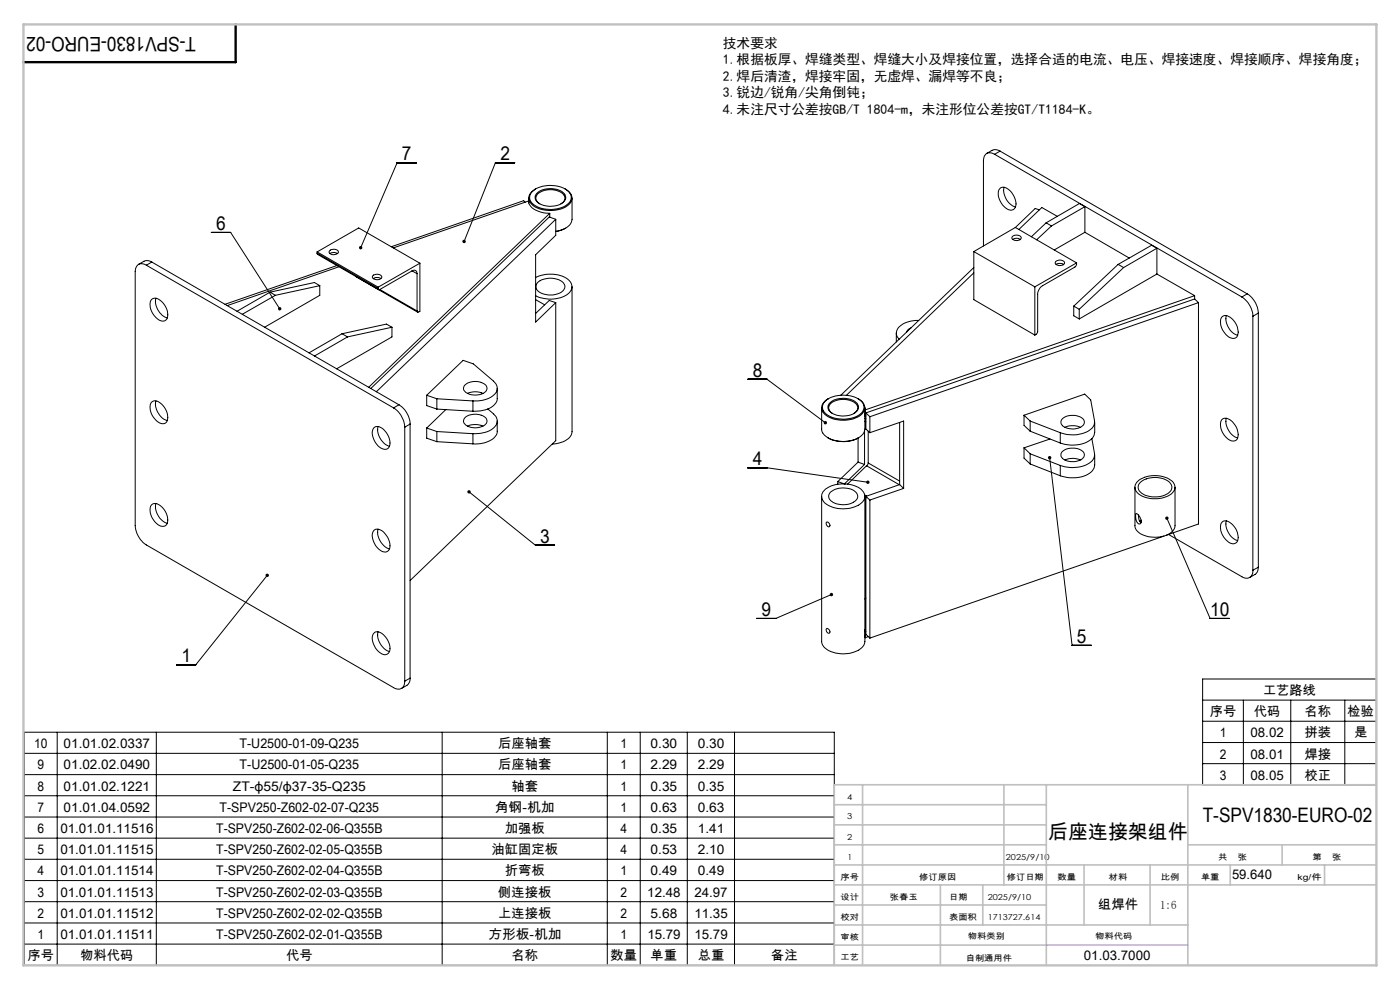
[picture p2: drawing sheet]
<svg xmlns="http://www.w3.org/2000/svg" width="297mm" height="210mm" viewBox="0 0 297 210" stroke-linecap="round" stroke-linejoin="round" font-family="sans-serif">
<g fill="none" stroke="#000" stroke-width=".21">
<path d="M88.3 34.5h-4.1l-7.7 18.1M109.2 34.5h-4.1l-6.6 16.7M211 32.7a1.43 1.43 0 0 0-1.7-.2 1.43 1.43 0 0 0-.7 1.6v18.1M211 32.7l52.5 30.3M212.2 32.1l-.7-.3-.6-.1-1.6 .9M212.2 32.1l-1.2 .6M212.2 32.1l52.4 30.2M213 39.7a3.8 3.8 0 0 0 2.4 4.2M31 56.3a1.44 1.44 0 0 0-1.6-.2 1.44 1.44 0 0 0-.7 1.5v53.9a5.4 5.4 0 0 0 2.3 4.1l52.5 30.3a1.45 1.45 0 0 0 1.7 .1 1.45 1.45 0 0 0 .7-1.5M31 56.3l52.5 30.2M32.2 55.6l-.7-.3h-.6l-1.5 .8M32.2 55.6l-1.2 .7"/>
<path d="M32.2 55.6l52.4 30.3M44.8 49.3h4.1l10.4 16.2M67.3 53.7l.1 .3 21.2 12.2M67.3 53.4l12.9 7.5M67.3 53.4l8.8-5 13 7.4M67.3 53.7l12.9 7.5M67.3 53.4v.3M70 53.2a1.13 1.13 0 0 1 1.8 .3 1.16 1.16 0 0 1-2-.1zM70 53.8a1.45 1.45 0 0 1 1.6 0M71.5 56.3l-23.8 8.2M71.9 56.6l-23.7 8.2M75.6 58.7h.1"/>
<path d="M79.1 58.4a1.21 1.21 0 0 1 1.9 .4 1.19 1.19 0 0 1-2-.1zM79.2 59.1a1.59 1.59 0 0 1 1.6 0M87.4 57.5a.65 .65 0 0 1 .8-.1 .65 .65 0 0 1 .3 .7M87.4 57.5l-6.8 3.9M87.4 57.5l1.1 .6M88.5 58.1v7.9M89.1 55.8v10.2l-.5 .2-.1-.2M89.1 55.8l-8.9 5.1M111.4 42.9l-.3-.3-28.1 9.7M112.2 42v1.1M112.9 40.7a6.2 6.2 0 0 1 7.9 .1 1.81 1.81 0 0 1-.7 2.8 6.5 6.5 0 0 1-7.4-.6 1.67 1.67 0 0 1 .2-2.3zM113.6 58.9a6.7 6.7 0 0 1 7.1 .6 1.96 1.96 0 0 1-.9 3.3 7.1 7.1 0 0 1-6.2-.1"/>
<path d="M113.6 40.1a1.98 1.98 0 0 0-.9 3.1 6.5 6.5 0 0 0 8.1 0 1.96 1.96 0 0 0-.9-3.1M113.9 41a4.6 4.6 0 0 1 5.8 .1 1.5 1.5 0 0 1-1 2.3 4.5 4.5 0 0 1-5-.9l-.2-.8zM114.1 59.9a4.3 4.3 0 0 1 5.5 .2 1.47 1.47 0 0 1-1.2 2.2 4.3 4.3 0 0 1-4.6-.9l-.1-.8zM114.5 43.2a1.34 1.34 0 0 1-.8-1.4 1.34 1.34 0 0 1 1.1-1.1 4.2 4.2 0 0 1 4.9 .8 1.26 1.26 0 0 1-.7 1.7M116.6 45.3a4.5 4.5 0 0 1-4.5-2.3v-.4l-28.7 10M116.6 45.3l-38.4 36.9M116.6 45.3v.8M117.9 46.5l-38.1 36.6M117.9 46.5v3.4l-4.3 4.1v14.3l4.3-4.1M117.9 46.5l-1.4-.5-37.8 36.4M120 48.4l-2.1 .7M121.4 42v4.5a2.76 2.76 0 0 1-2.4 2.3l-1.1 .3"/>
<path d="M206.6 53.4l12.9 7.4M206.6 53.4v10.2l12.9 7.5M206.6 53.4l8.8-5.1 13 7.5M206.6 56.8l-28.2 27M206.6 57.9l-27 25.9M212.1 40a1.36 1.36 0 0 1 2 .3 3.6 3.6 0 0 1 1.2 3.8 1.28 1.28 0 0 1-2.1-.1 3.6 3.6 0 0 1-1.3-3.8zM214.8 50.8a1.44 1.44 0 0 1 1.7 0M214.9 50.1a1.17 1.17 0 0 1 1.7 .4 1.16 1.16 0 0 1-1.9 0zM220.5 44.5l-.9-.3-4.2 4.1M221.9 47.3l1.2 .6M221.9 47.3l-3.1 2.9M223.1 47.9l-3.2 3"/>
<path d="M223.9 55.5a1.24 1.24 0 0 1 1.9 .3 1.2 1.2 0 0 1-2 0zM224 56.1a1.58 1.58 0 0 1 1.6 0M224.3 45.9l-3.3-1.9-4.9 4.7M228.4 55.8v.3l-.4 .5-6.8 4a2.33 2.33 0 0 0-1.1 1.8v8l-.2 .4-.4 .3M228.4 55.8l-8.9 5M230.2 43.8l-7.1 4.1M230.2 43.8v5.5M230.2 49.3l-6.5 3.7M230.2 43.8l-1.2-.6-7.1 4.1M230.2 49.3l9.4 5.4M237.2 56.1l1.2 .7M237.2 56.1l-9.4 8.8"/>
<path d="M238.4 56.8l-9.4 8.8M245.4 52.7l-7 4.1M245.4 52.7v5.4M245.4 58.1l-16.4 9.6M245.4 52.7l-1.1-.7-7.1 4.1M245.4 58.1l8 4.6M32.1 63.6a1.36 1.36 0 0 1 2 .2 3.4 3.4 0 0 1 1.2 4 1.5 1.5 0 0 1-2.3-.5 3.2 3.2 0 0 1-.9-3.7zM33.1 63.3a3.7 3.7 0 0 0 2.4 4.1M57.3 62l-7 4M57.3 62l1.1 .6M58.4 62.6l-7 4.1M67.8 60.6l-9.4 2"/>
<path d="M67.8 60.6v2l-11.7 6.8M67.8 60.6l-1.1-.7-9.4 2.1M72.6 70.8l-7.1 4.1M72.6 70.8l1.1 .7M73.7 71.5l-7 4M80.2 61.2l.1 .2h.3M80.2 60.9v.3M80.6 61.4l7.9 4.6M83.1 69.4l-9.4 2.1M83.1 69.4v2.1l-11.7 6.7M83.1 69.4l-1.1-.7-9.4 2.1M113.6 63.6l1.9 1.1"/>
<path d="M117.9 64.2v29.3l-30.9 29.6M117.9 64.2l-1.4-.5-2.9 2.8M121.4 60.8v30.8a2.76 2.76 0 0 1-2.4 2.3l-1.8 .3M190.1 70.7v1.8M193.3 69.5l-.7 .4-.2 .5M194.9 68a5.2 5.2 0 0 0-4.5 1.8 1.65 1.65 0 0 0 .3 2.2M219.5 60.8v10.3M227.8 64.9l1.2 .7M227.8 64.9v2.1l1.2 .7M229 65.6v2.1M253.4 63.4l-69.7 24.2M253.4 63.4l.8 .8"/>
<path d="M253.4 62.7l-69.8 24.3M253.4 62.7v.7M254.2 64.2l-69.7 24.2M254.2 64.2v47l-6.7 2.3M259.2 67.2a1.58 1.58 0 0 1 2.3 .5 3.4 3.4 0 0 1 .9 3.8 1.78 1.78 0 0 1-2.5-.8 3.1 3.1 0 0 1-.7-3.5zM260.2 66.9a3.7 3.7 0 0 0 2.4 4.2M263.5 63a5.3 5.3 0 0 1 2.3 4.1M264.6 62.3a5.2 5.2 0 0 1 2.3 4.1M264.6 62.3l-1.1 .7M265.8 67.1v53.9M266.9 66.4l-1.1 .7M266.9 66.4v53.9"/>
<path d="M32.1 85.3a1.58 1.58 0 0 1 2.3 .5 3.2 3.2 0 0 1 .9 3.8 1.78 1.78 0 0 1-2.5-.8 3.1 3.1 0 0 1-.7-3.5zM33.1 85a3.7 3.7 0 0 0 2.4 4.2M79.3 90.8a1.7 1.7 0 0 1 2.5 .7 2.72 2.72 0 0 1 .4 3.7 2.19 2.19 0 0 1-2.5-1.3 2.84 2.84 0 0 1-.4-3.1zM80.2 90.5a3.7 3.7 0 0 0 2.4 4.1M83.5 86.5a5.2 5.2 0 0 1 2.4 4.1M84.6 85.9a5.2 5.2 0 0 1 2.4 4M84.6 85.9l-1.1 .6M85.9 90.6v53.9M87 89.9l-1.1 .7M87 89.9v54M90.5 83.8l7.7-7.4 2.2 .8 4.3 3.6a1.93 1.93 0 0 1-.5 3.4 6.7 6.7 0 0 1-3.9 .8M90.5 83.8l2.2 .8"/>
<path d="M90.5 83.8v2.2l2.2 .8M90.5 90.8v2.1l2.2 .8M90.5 90.8l2.2 .7M92.7 84.6l7.6 .4M92.7 86.8l7.6 .4M92.7 84.6v2.2M92.7 91.5v2.2M92.7 91.5l7.6 .5M92.7 93.7l7.6 .4M94.6 86.9l-4.1 3.9M98.5 81.8a3.4 3.4 0 0 1 4.7 .2 1.49 1.49 0 0 1-1.6 1.7 2.94 2.94 0 0 1-3.2-1.1zM98.7 88.5a3.4 3.4 0 0 1 4.5 .4 1.16 1.16 0 0 1-1 1.6 3.2 3.2 0 0 1-3.8-.9v-.7z"/>
<path d="M99.2 83.5a4 4 0 0 1 3.2 0M99.2 90.4a4 4 0 0 1 3.2 0M100.3 85v2.2M100.3 92v2.1M103.5 86.7l1.2 1.1a1.93 1.93 0 0 1-.5 3.4 7.6 7.6 0 0 1-3.9 .8M105.5 82.4v2.2a3.2 3.2 0 0 1-3.1 2.5l-2.1 .1M105.5 89.3v2.2a2.99 2.99 0 0 1-2.6 2.4l-1 .2h-1.6M158.6 80.5h4.1l12.4 9.2M158.6 99.2h4.1l21.4 3.1M174.3 86.5v4.5a3.1 3.1 0 0 0 3 2.5 5.8 5.8 0 0 0 5.9-1.7l.3-.8v-4.5M175.3 84.9a6.4 6.4 0 0 1 7.6 .4 1.91 1.91 0 0 1-1.1 3 6.4 6.4 0 0 1-6.9-.9 1.73 1.73 0 0 1 .4-2.5zM175.6 92.9a6.9 6.9 0 0 0 6.5 0"/>
<path d="M175.8 84.6a2.01 2.01 0 0 0-1.5 1.8 2.01 2.01 0 0 0 1.3 2 6.8 6.8 0 0 0 7.2-.5 1.96 1.96 0 0 0-.8-3.3M176 85.5a4.6 4.6 0 0 1 5.8 0 1.5 1.5 0 0 1-.9 2.4 4.5 4.5 0 0 1-5.1-.9l-.2-.8zM176.6 87.7a1.32 1.32 0 0 1-.8-1.3 1.32 1.32 0 0 1 .9-1.2 4.4 4.4 0 0 1 5.1 .6 1.28 1.28 0 0 1-.7 1.9M182 98l1.4 .5M182 92.9v5.1M182 98l-4.3 4.2M183.4 91.4v7.1M183.4 98.5l-4.3 4.1M183.5 86.5l.1 .5M183.5 87.9l.1 .4M183.5 88.7l.2 .2M183.5 89.4l.2 .1"/>
<path d="M183.6 87v1.3M183.7 87.6l.8 .8M183.7 87.6v3.4l.8 .8M183.7 88.2l-.1 .1M183.8 98.8l-4 3.9M183.8 98.8l7 4M184.2 98.2l-.4 .6M184.2 91.5v6.7M184.2 98.2l6.7 3.9M184.5 91.8l7.2-2.5v14.3M184.5 88.4v3.4M190.9 89.6v13.2"/>
<path d="M217.2 88.1l12.9-4.5 1.3 1.2 .8 4.5a2.58 2.58 0 0 1-2.3 2.6 7.6 7.6 0 0 1-5-.1M217.2 88.1l1.3 1.2M217.2 88.1v2.1l1.3 1.3M217.2 95v2.2l1.3 1.2M217.2 95l1.3 1.3M218.5 89.3l6.4 2.5M218.5 89.3v2.2M218.5 96.3v2.1M218.5 91.5l6.4 2.5M218.5 96.3l6.4 2.4M218.5 98.4l6.4 2.5M222.7 97.1l4.7 39.8h4.1"/>
<path d="M222.7 93.1l-5.5 1.9M224.9 91.8v2.2M224.9 98.7v2.2M225.2 95.9a3.5 3.5 0 0 1 4.7 .2 1.25 1.25 0 0 1-1.2 1.6 3.2 3.2 0 0 1-3.6-.9zM225.4 88.8a3.5 3.5 0 0 1 4.5 .3 1.29 1.29 0 0 1-1.2 1.7 3.3 3.3 0 0 1-3.6-.9v-.7zM225.9 90.7a4 4 0 0 1 3.3 0M225.9 97.6a4 4 0 0 1 3.3 0M231.6 93.1l.6 3.1a2.41 2.41 0 0 1-1.8 2.4 7.9 7.9 0 0 1-5.5 .1M232.2 89.6v2.1a3.3 3.3 0 0 1-3.2 2.6 7.9 7.9 0 0 1-4.1-.3M232.2 96.5v2.2a3.3 3.3 0 0 1-3.2 2.5 7.9 7.9 0 0 1-4.1-.3M259.2 89a1.78 1.78 0 0 1 2.5 .8 3.2 3.2 0 0 1 .7 3.5 1.58 1.58 0 0 1-2.3-.5 3.2 3.2 0 0 1-.9-3.8zM260.2 88.7a3.7 3.7 0 0 0 2.4 4.2"/>
<path d="M32.1 107.1a1.58 1.58 0 0 1 2.3 .5 3.2 3.2 0 0 1 .9 3.8 1.58 1.58 0 0 1-2.3-.5 3.2 3.2 0 0 1-.9-3.8zM33.1 106.8a3.7 3.7 0 0 0 2.4 4.2M79.3 112.5a1.75 1.75 0 0 1 2.5 .8 2.68 2.68 0 0 1 .4 3.6 2.11 2.11 0 0 1-2.5-1.2 2.9 2.9 0 0 1-.4-3.2zM80.2 112.2a3.7 3.7 0 0 0 2.4 4.2M99.5 104.3l14.1 11.4h4.1M174.3 105.3v30.8a2.84 2.84 0 0 0 2.5 2.3 6.3 6.3 0 0 0 6.2-1.2l.5-1.1v-30.8M175.1 103.7a6.9 6.9 0 0 1 7.6 .1 1.92 1.92 0 0 1-.6 3.4 6.9 6.9 0 0 1-7.2-.6 1.84 1.84 0 0 1 .2-2.9zM175.3 110.8a.57 .57 0 0 1 .6 .3 .57 .57 0 0 1 0 .7 .7 .7 0 0 1-.6-1zM176.1 104.5a4.4 4.4 0 0 1 5.5 0 1.38 1.38 0 0 1-.9 2.2 4.2 4.2 0 0 1-4.8-.9l-.1-.5zM177.7 102.2l1.4 .4M177.7 102.2v.5M179.1 102.6h.1"/>
<path d="M183.4 105l.5 .2M183.5 105.6l.2 .2M183.7 105.3v29.2l.8 .9M183.7 105.3l.8 .8M184.5 106.1v29.3M190.9 102.8l.8 .8M190.9 102.8l-7.2 2.5M191.7 103.6l-7.2 2.5M240.8 103.4v8.1a2.63 2.63 0 0 0 2.3 2.2 5.8 5.8 0 0 0 5.9-1.3l.3-.8v-8.2M240.9 109l.2-.1a1.82 1.82 0 0 1 .8 2.2l-.1 .1a1.79 1.79 0 0 1-.9-2.2zM241.2 102.3a6 6 0 0 1 7.6 0 1.71 1.71 0 0 1-.6 2.7 6.3 6.3 0 0 1-6.9-.4 1.63 1.63 0 0 1-.1-2.3zM241.5 109.2l.2 1.3 .4 .4"/>
<path d="M241.9 102.3a5 5 0 0 1 6.3 .2 1.51 1.51 0 0 1-.8 2.4 5 5 0 0 1-5.7-.8l-.3-.7 .1-.6zM242.1 110.3l-.3 .3M246.9 113.7l-62.4 21.7M247.5 109.9l9.2 21.3h4.1M247.9 113.4l15.6 8.9a1.43 1.43 0 0 0 1.6 .2 1.43 1.43 0 0 0 .7-1.5M259.2 110.8a1.36 1.36 0 0 1 2 .2 3.4 3.4 0 0 1 1.2 4 1.5 1.5 0 0 1-2.3-.5 3.2 3.2 0 0 1-.9-3.7zM260.2 110.5a3.8 3.8 0 0 0 2.4 4.2M56.7 122.1l-15.2 18.9h-4.1M79.3 134.3a1.36 1.36 0 0 1 2 .3 3.6 3.6 0 0 1 1.2 3.8 1.26 1.26 0 0 1-2.1-.1 3.6 3.6 0 0 1-1.2-3.8zM80.2 134a3.8 3.8 0 0 0 2.4 4.2M175.3 133.4a.57 .57 0 0 1 .6 .3 .57 .57 0 0 1 0 .6 .7 .7 0 0 1-.6-.9zM176.4 126.1l-11.8 5.1h-4.1"/>
<path d="M183.5 133.5l.1 .4M183.5 134.9l.1 .4M183.6 133.9v1.4M183.7 133.9h-.1M183.7 126.9l-.2 .2M184.2 135l-.6 .3M266.9 120.3l-.2 1-.3 .5-1.3 .7M266.9 120.3l-1.1 .7M5.2 155.3h171.8v49.5h-171.8zM5.2 159.8h171.8M12.1 155.3v49.5M33.2 155.3v49.5"/>
<path d="M87 143.9l-.1 .7-.3 .5-1.4 .9M87 143.9l-1.1 .6M93.8 155.3v49.5M128.8 155.3v49.5M135.8 155.3v49.5M145.8 155.3v49.5M155.8 155.3v49.5M255.1 144h36.9v22.5h-36.9zM255.1 148.5h36.9M255.1 153h36.9M255.1 157.5h36.9M263.8 148.5v18"/>
<path d="M273.8 148.5v18M285.3 148.5v18M5.2 164.3h171.8M5.2 168.8h171.8M5.2 173.3h171.8M5.2 177.8h171.8M255.1 162h36.9M5.2 182.3h171.8M5.2 186.8h171.8M5.2 191.3h171.8M5.2 195.8h171.8M5.2 200.3h171.8"/>
</g>
<path d="M50 5.2v8h-45" fill="none" stroke="#000" stroke-width=".5"/>
<g fill="none" stroke="#c0c0c0" stroke-width=".35">
<path d="M177 179.2h45M177 175h45M177 170.7h45M183 166.5v38.2M213 166.5v21.2M222 166.5v38.3M252 179.2h40M252 166.5v38.3M272 179.2v4.3M292 166.5h-115v38.3M177 183.5h115M177 196.2h75"/>
<path d="M177 192h45M177 187.7h115M199.5 187.7v17.1M208.5 187.7v8.5M230 183.5v12.7M244 183.5v12.7M261 183.5v4.2M281 183.5v4.2M177 200.5h45"/>
</g>
<path d="M5 5.2h287v199.6h-287z" fill="none" stroke="#c0c0c0" stroke-width=".5"/>
<path d="M222 200.5h30" fill="none" stroke="#8000ff" stroke-width=".21"/>
<path d="M247.3 109.6a.35 .35 0 0 0 0 .6 .35 .35 0 0 0 .6-.2 .35 .35 0 0 0-.5-.4l.1 .3zM222.4 96.8a.37 .37 0 0 0 .1 .6 .37 .37 0 0 0 .5-.3 .37 .37 0 0 0-.4-.4l.1 .4-.1-.4zM174.9 89.4a.36 .36 0 0 0-.1 .5 .36 .36 0 0 0 .6 0l-.3-.2 .3 .2a.35 .35 0 0 0-.1-.5 .35 .35 0 0 0-.4 0zM176.1 125.9a.35 .35 0 0 0 .2 .6 .35 .35 0 0 0 .4-.5l-.3 .1 .3-.1a.33 .33 0 0 0-.6-.1zM183.9 102a.36 .36 0 0 0 0 .6 .36 .36 0 0 0 .6-.3h-.4h.4a.37 .37 0 0 0-.2-.3 .37 .37 0 0 0-.4 0zM56.4 121.8a.36 .36 0 0 0 .1 .5 .36 .36 0 0 0 .5 0 .36 .36 0 0 0-.1-.5l-.2 .3 .1-.4zM99.2 104.2a.37 .37 0 0 0 .2 .6 .37 .37 0 0 0 .4-.5 .37 .37 0 0 0-.6-.2l.3 .2zM98.2 51l-.1 .2 .2 .4 .2-.4-.2 .4a.37 .37 0 0 0 .5-.5 .37 .37 0 0 0-.6-.1zM76.3 52.3a.36 .36 0 0 0 .1 .6l.1-.3-.1 .3a.36 .36 0 0 0 .5-.4 .36 .36 0 0 0-.6-.2zM59 65.3v.2a.35 .35 0 0 0 .2 .3 .35 .35 0 0 0 .3 0l-.2-.3 .3 .2a.36 .36 0 0 0 0-.5 .36 .36 0 0 0-.6 .1z" fill="#000"/>
<g font-size="4.2">
<text x="41.6" y="7.8" transform="rotate(-180 41.6 7.8)">T-SPV1830-EURO-02</text>
<text x="222.4" y="178">后座连接架组件</text>
<text x="255.2" y="174.3">T-SPV1830-EURO-02</text>
</g>
<g font-size="4.1">
<text x="85.3" y="34">7</text>
<text x="106.1" y="34">2</text>
<text x="45.9" y="48.8">6</text>
<text x="159.7" y="79.9">8</text>
<text x="159.7" y="98.7">4</text>
<text x="114.6" y="115.1">3</text>
<text x="161.5" y="130.6">9</text>
<text x="256.7" y="130.6">10</text>
<text x="228.5" y="136.3">5</text>
<text x="38.5" y="140.5">1</text>
</g>
<g font-size="2.9">
<text x="153.4" y="10.1">技术要求</text>
<text x="153.4" y="13.6">1.根据板厚、焊缝类型、焊缝大小及焊接位置，选择合适的电流、电压、焊接速度、焊接顺序、焊接角度；</text>
<text x="153.4" y="17.1">2.焊后清渣，焊接牢固，无虚焊、漏焊等不良；</text>
<text x="153.4" y="20.6">3.锐边/锐角/尖角倒钝；</text>
<text x="153.4" y="24.1">4.未注尺寸公差按GB/T 1804-m，未注形位公差按GT/T1184-K。</text>
</g>
<g font-size="2.8">
<text x="267.9" y="147.4">工艺路线</text>
<text x="256.6" y="151.9">序号</text>
<text x="266" y="151.9">代码</text>
<text x="276.8" y="151.9">名称</text>
<text x="285.8" y="151.9">检验</text>
<text x="7.3" y="158.7">10</text>
<text x="13.5" y="158.7">01.01.02.0337</text>
<text x="50.8" y="158.7">T-U2500-01-09-Q235</text>
<text x="105.7" y="158.7">后座轴套</text>
<text x="131.6" y="158.7">1</text>
<text x="138" y="158.7">0.30</text>
<text x="148" y="158.7">0.30</text>
<text x="258.8" y="156.4">1</text>
<text x="258.8" y="160.9">2</text>
<text x="265.3" y="156.4">08.02</text>
<text x="265.3" y="160.9">08.01</text>
<text x="276.8" y="156.4">拼装</text>
<text x="276.8" y="160.9">焊接</text>
<text x="287.3" y="156.4">是</text>
<text x="8" y="163.2">9</text>
<text x="8" y="167.7">8</text>
<text x="13.5" y="163.2">01.02.02.0490</text>
<text x="13.5" y="167.7">01.01.02.1221</text>
<text x="49.4" y="167.7">ZT-φ55/φ37-35-Q235</text>
<text x="50.8" y="163.2">T-U2500-01-05-Q235</text>
<text x="105.7" y="163.2">后座轴套</text>
<text x="108.5" y="167.7">轴套</text>
<text x="131.6" y="163.2">1</text>
<text x="131.6" y="167.7">1</text>
<text x="138" y="163.2">2.29</text>
<text x="138" y="167.7">0.35</text>
<text x="148" y="163.2">2.29</text>
<text x="148" y="167.7">0.35</text>
<text x="258.8" y="165.4">3</text>
<text x="265.3" y="165.4">08.05</text>
<text x="276.8" y="165.4">校正</text>
<text x="8" y="172.2">7</text>
<text x="13.5" y="172.2">01.01.04.0592</text>
<text x="46.6" y="172.2">T-SPV250-Z602-02-07-Q235</text>
<text x="105" y="172.2">角钢-机加</text>
<text x="131.6" y="172.2">1</text>
<text x="138" y="172.2">0.63</text>
<text x="148" y="172.2">0.63</text>
<text x="8" y="176.7">6</text>
<text x="12.8" y="176.7">01.01.01.11516</text>
<text x="45.9" y="176.7">T-SPV250-Z602-02-06-Q355B</text>
<text x="107.1" y="176.7">加强板</text>
<text x="131.6" y="176.7">4</text>
<text x="138" y="176.7">0.35</text>
<text x="148" y="176.7">1.41</text>
<text x="8" y="181.2">5</text>
<text x="8" y="185.7">4</text>
<text x="12.8" y="181.2">01.01.01.11515</text>
<text x="12.8" y="185.7">01.01.01.11514</text>
<text x="45.9" y="181.2">T-SPV250-Z602-02-05-Q355B</text>
<text x="45.9" y="185.7">T-SPV250-Z602-02-04-Q355B</text>
<text x="104.3" y="181.2">油缸固定板</text>
<text x="107.1" y="185.7">折弯板</text>
<text x="131.6" y="181.2">4</text>
<text x="131.6" y="185.7">1</text>
<text x="138" y="181.2">0.53</text>
<text x="138" y="185.7">0.49</text>
<text x="148" y="181.2">2.10</text>
<text x="148" y="185.7">0.49</text>
<text x="8" y="190.2">3</text>
<text x="12.8" y="190.2">01.01.01.11513</text>
<text x="45.9" y="190.2">T-SPV250-Z602-02-03-Q355B</text>
<text x="105.7" y="190.2">侧连接板</text>
<text x="131.6" y="190.2">2</text>
<text x="137.3" y="190.2">12.48</text>
<text x="147.3" y="190.2">24.97</text>
<text x="261.4" y="186.5">59.640</text>
<text x="8" y="194.7">2</text>
<text x="12.8" y="194.7">01.01.01.11512</text>
<text x="45.9" y="194.7">T-SPV250-Z602-02-02-Q355B</text>
<text x="105.7" y="194.7">上连接板</text>
<text x="131.7" y="194.7">2</text>
<text x="138" y="194.7">5.68</text>
<text x="147.3" y="194.7">11.35</text>
<text x="233" y="192.7">组焊件</text>
<text x="5.8" y="203.7">序号</text>
<text x="8" y="199.2">1</text>
<text x="12.8" y="199.2">01.01.01.11511</text>
<text x="17" y="203.7">物料代码</text>
<text x="45.9" y="199.2">T-SPV250-Z602-02-01-Q355B</text>
<text x="60.7" y="203.7">代号</text>
<text x="103.6" y="199.2">方形板-机加</text>
<text x="108.5" y="203.7">名称</text>
<text x="129.5" y="203.7">数量</text>
<text x="131.7" y="199.2">1</text>
<text x="137.3" y="199.2">15.79</text>
<text x="138" y="203.7">单重</text>
<text x="147.3" y="199.2">15.79</text>
<text x="148" y="203.7">总重</text>
<text x="163.6" y="203.7">备注</text>
<text x="230" y="203.6">01.03.7000</text>
</g>
<text font-size="2.5" x="246.1" y="192.7">1:6</text>
<g font-size="1.7">
<text x="179.7" y="169.6">4</text>
<text x="179.7" y="173.8">3</text>
<text x="179.7" y="178.2">2</text>
<text x="179.8" y="182.5">1</text>
<text x="213.4" y="182.5">2025/9/10</text>
<text x="258.4" y="182.5">共</text>
<text x="262.6" y="182.5">张</text>
<text x="278.4" y="182.5">第</text>
<text x="282.6" y="182.5">张</text>
<text x="178.3" y="191">设计</text>
<text x="178.3" y="186.7">序号</text>
<text x="188.8" y="191">张春玉</text>
<text x="195" y="186.7">修订原因</text>
<text x="201.4" y="190.9">日期</text>
<text x="209.5" y="190.9">2025/9/10</text>
<text x="213.6" y="186.7">修订日期</text>
<text x="224.4" y="186.7">数量</text>
<text x="235.2" y="186.7">材料</text>
<text x="246.3" y="186.7">比例</text>
<text x="254.8" y="186.7">单重</text>
<text x="275.3" y="186.7">kg/件</text>
<text x="178.3" y="195.2">校对</text>
<text x="201.4" y="195.2">表面积</text>
<text x="209.5" y="195.2">1713727.614</text>
<text x="178.3" y="203.7">工艺</text>
<text x="178.3" y="199.5">审核</text>
<text x="204.9" y="203.8">自制通用件</text>
<text x="205.3" y="199.1">物料类别</text>
<text x="232.3" y="199.1">物料代码</text>
</g>
</svg>
